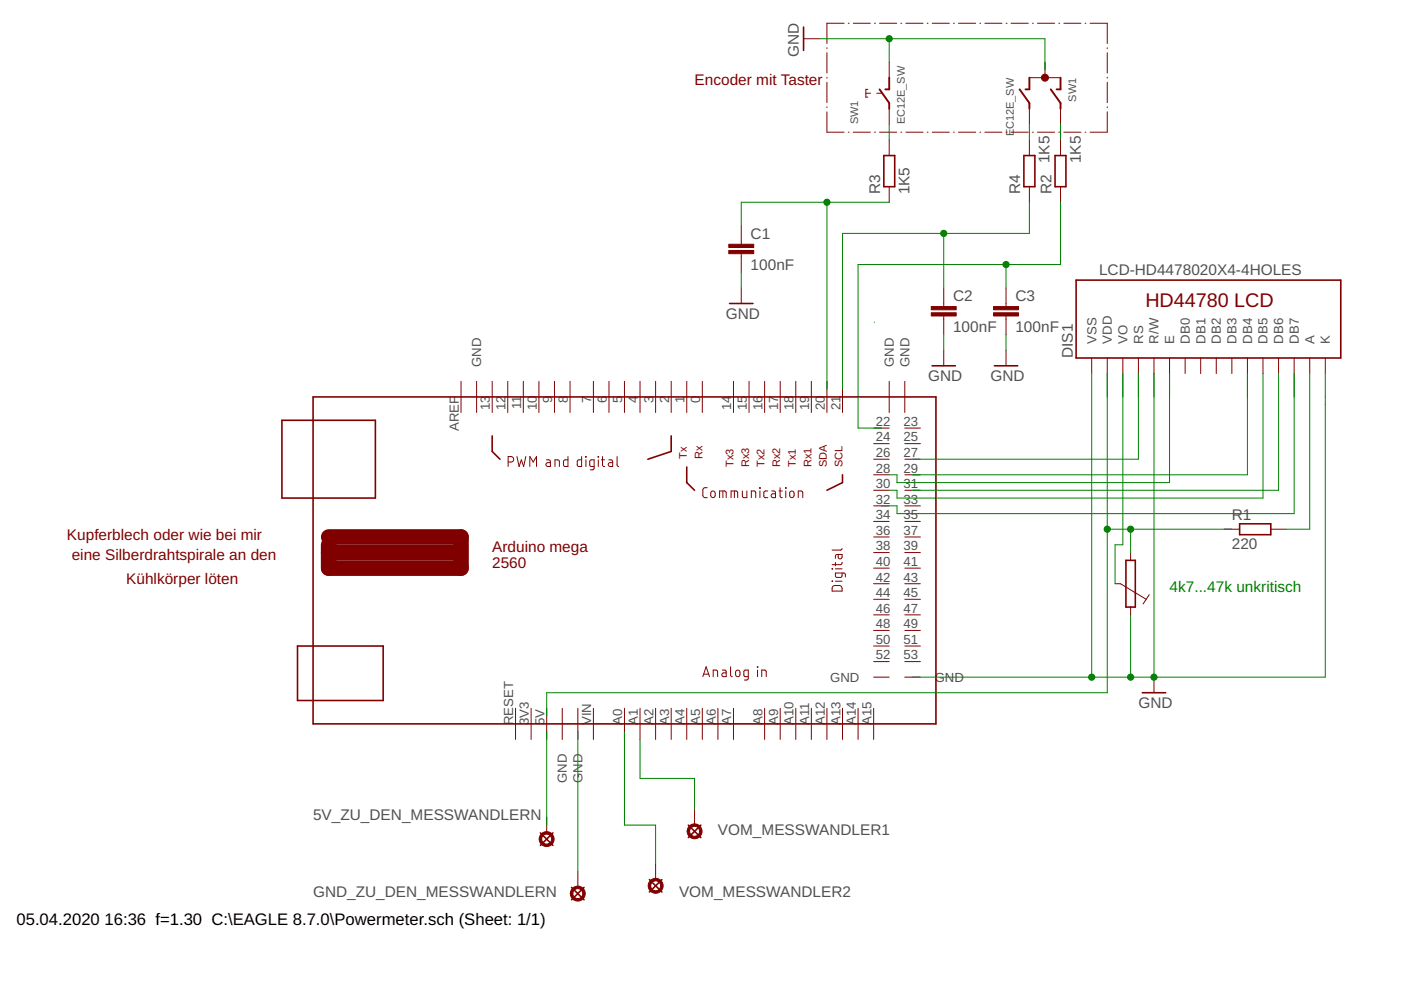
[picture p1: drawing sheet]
<svg xmlns="http://www.w3.org/2000/svg" width="297mm" height="210mm" viewBox="0 0 297 210" stroke-linecap="round" stroke-linejoin="round" font-family="sans-serif">
<g fill="none" stroke="#800000" stroke-width=".21">
<path d="M170.4 8.2h3.3M175.3 10.1v.2M175.3 11.2v4.3M175.3 16.4v.2M175.3 17.4v4.4M179 4.9h-3.7v4.3M179.9 4.9h.1M180.9 4.9h3.6M183.6 19.8h1M184 18.9h-.4v1.7h.4M185.4 4.9h.2M185.9 19.8h1"/>
<path d="M186.5 4.9h3.6M188.5 13.2v3.3M191 4.9h.2M192.1 4.9h3.6M196.6 4.9h.2M197.7 4.9h3.6M202.2 4.9h.1M203.2 4.9h3.7M207.8 4.9h.1M208.8 4.9h3.6M213.3 4.9h.2M214.4 4.9h3.6"/>
<path d="M218.2 16.5h6.7M218.9 4.9h.2M220 4.9h3.6M221.6 13.2v3.3M224.5 4.9h.2M225.6 4.9h3.6M230.1 4.9h.1M231.1 4.9h3.7v4.3M234.8 10.1v.2M234.8 11.2v4.3M234.8 16.4v.2M234.8 17.4v4.4"/>
<path d="M175.3 22.6v.2M175.3 23.7v4.3h3.7M179.9 28h.1M180.9 28h3.6M185.4 28h.2M186.5 28h3.6M188.5 23.1v3.3M188.5 29.7v3.3M188.5 39.6v3.3M191 28h.2M192.1 28h3.6M196.6 28h.2"/>
<path d="M197.7 28h3.6M202.2 28h.1M203.2 28h3.7M207.8 28h.1M208.8 28h3.6M213.3 28h.2M214.4 28h3.6M218.2 23.1v3.3M218.2 29.7v3.3M218.2 39.6v3.3M218.9 28h.2M220 28h3.6"/>
<path d="M224.5 28h.2M224.9 23.1v3.3M224.9 29.7v3.3M224.9 39.6v3.3M225.6 28h3.6M230.1 28h.1M234.8 23.7v4.3h-3.7M234.8 22.6v.2M157.2 47.8v4M157.2 53.8v3.9M157.2 61v3.3M200.1 61v4"/>
<path d="M200.1 67v4M200.1 74.3v3.3M213.3 61v4M213.3 67v4M213.3 74.3v3.3M231.5 75.9v3.3M234.8 75.9v3.3M238.1 75.9v3.3M241.4 75.9v3.3M244.7 75.9v3.3M248 75.9v3.3M251.3 75.9v3.3"/>
<path d="M254.6 75.9v3.3M257.9 75.9v3.3M261.2 75.9v3.3M264.5 75.9v3.3M267.8 75.9v3.3M271.1 75.9v3.3M274.4 75.9v3.3M277.7 75.9v3.3M281 75.9v3.3M97.7 80.9v6.6M101 80.9v6.6M104.4 80.9v6.6"/>
<path d="M107.7 80.9v6.6M107.7 98h.6a.58 .58 0 0 0 .6-.6 .58 .58 0 0 0-.6-.6h-.6v2.1M109.6 96.8l.5 2.1 .4-1.4 .5 1.4 .5-2.1M111 80.9v6.6M112.3 98.9v-2.1l.8 1.2 .6-1.2v2.1M114.3 80.9v6.6M115.9 97.5h.6l.2 .2v1.2h-.5a.41 .41 0 0 1-.5-.4 .41 .41 0 0 1 .5-.4h.5M117.6 80.9v6.6M117.7 98.9v-1.4h.5l.4 .2v1.2M120.4 96.8v2.1h-.7l-.2-.3 .1-1 .8-.1M120.9 80.9v6.6M123.3 96.8v2.1h-.7l-.2-.2v-1l.3-.2h.6"/>
<path d="M124.2 96.8l.1 .1zM124.2 97.5v1.4M125.8 80.9v6.6M126 98.9h-.8l-.1-.2-.1-.8 .2-.4h.8v1.8l-.2 .3h-.7M126.8 96.8l.1 .1zM126.9 97.5v1.4M127.5 97.5h.7M127.7 96.8l.1 1.9 .4 .2M129.1 97.5h.6l.2 .2v1.2h-.5a.41 .41 0 0 1-.5-.4 .41 .41 0 0 1 .5-.4h.5M129.1 80.9v6.6M130.8 96.8l.1 1.9 .3 .2M132.4 80.9v6.6"/>
<path d="M135.7 80.9v6.6M139 80.9v6.6M142.3 80.9v6.6M145.6 80.9v6.6M148.9 80.9v6.6M155.5 80.9v6.6M158.8 80.9v6.6M162.1 80.9v6.6M165.4 80.9v6.6M168.7 80.9v6.6M172 80.9v6.6M175.3 80.9v6.6"/>
<path d="M178.6 80.9v6.6M185.2 90.8h3.3M185.2 94.1h3.3M185.2 97.4h3.3M188.5 80.9v6.6M191.8 80.9v6.6M191.8 90.8h3.3M191.8 94.1h3.3M191.8 97.4h3.3M149.9 103.4h-.6l-.3 .5 .1 1.3 .2 .3h.6M150.8 104.2l.4-.1 .3 .1 .1 .9a.48 .48 0 0 1-.4 .4 .48 .48 0 0 1-.5-.4zM152.6 105.5v-1.4l1.3 .1 .1 1.3"/>
<path d="M153.3 104.1v1.4M155 105.5v-1.4l1.3 .1 .1 1.3M155.7 104.1v1.4M157.4 104.1v1.2l.4 .2h.5v-1.4M159.3 105.5v-1.4h.6l.3 .2v1.2M161.1 103.4l.1 .1zM161.1 104.1v1.4M162.8 104.1h-.6l-.3 .4 .1 .8 .2 .2h.6M163.6 104.1h.6l.2 .2v1.2h-.5a.41 .41 0 0 1-.4-.4 .41 .41 0 0 1 .4-.4h.5M165.2 104.1h.7M165.4 103.4v1.9l.5 .2M166.5 103.4l.2 .1z"/>
<path d="M166.6 104.1v1.4M167.6 104.2l.3-.1 .3 .1 .2 .9a.47 .47 0 0 1-.5 .4 .47 .47 0 0 1-.5-.4zM169.2 105.5v-1.4l.9 .1 .1 1.3M177.1 119.3v.7M177.7 117.6v.5a.41 .41 0 0 0 .4 .4 .41 .41 0 0 0 .4-.4v-.5h-1l-.4 .2v.6M178.5 119.3l-.2 .4h-1.9M178.5 116.3l-.1 .2-.2 .1h-1.8M185.2 100.7h3.3M185.2 103.9h3.3M185.2 107.3h3.3M185.2 110.6h3.3M185.2 113.9h3.3"/>
<path d="M185.2 117.2h3.3M191.8 100.7h3.3M191.8 103.9h3.3M191.8 107.3h3.3M191.8 110.6h3.3M191.8 113.9h3.3M191.8 117.2h3.3M239.7 117.2v1.6M259.5 112.2h3.3M269.4 112.2h3.3M176.4 120.5l.1 .1zM176.4 123.2l.1 .1z"/>
<path d="M176.7 124.2h1.6a1.03 1.03 0 0 1 .2 1.1h-2.1v-.8zM177.1 123.2h1.4M177.1 120.6h1.4M178.5 121.5v.6l-.2 .3h-1l-.2-.2v-.7h1.8l.3 .2v.6M185.2 120.5h3.3M185.2 123.8h3.3M185.2 127.1h3.3M185.2 130.4h3.3M185.2 133.7h3.3M185.2 137h3.3M191.8 120.5h3.3M191.8 123.8h3.3"/>
<path d="M191.8 127.1h3.3M191.8 130.4h3.3M191.8 133.7h3.3M191.8 137h3.3M236.4 123.8h1.2l5.4 3.3M239.7 128.7v1.7M243.7 126.1l-1.3 2M109.3 150.2v6.6M112.6 150.2v6.6M115.9 150.2v6.6M119.2 150.2v6.6M122.5 150.2v6.6"/>
<path d="M125.8 150.2v6.6M132.4 150.2v6.6M135.7 150.2v6.6M139 150.2v6.6M142.3 150.2v6.6M145.6 150.2v6.6M148.9 150.2v6.6M149 143.5l.7-2.1 .7 2.1M149.2 142.9h1M151.2 143.5v-1.4h.7l.2 .2v1.2M152.2 150.2v6.6M153.1 142.1h.7l.1 .2 .1 1.2h-.6a.4 .4 0 0 1-.4-.4 .4 .4 0 0 1 .4-.4h.6"/>
<path d="M154.9 141.4v1.9l.4 .2M155.5 150.2v6.6M156.1 142.2l.3-.1 .4 .1 .1 .8a.47 .47 0 0 1-.5 .5 .47 .47 0 0 1-.4-.5zM158.6 143.5l-.7-.1-.2-.1v-.9l.2-.3h.7v1.7l-.2 .3-.6 .1M160.6 141.4l.1 .1zM160.6 142.1v1.4M161.5 143.5v-1.4l.8 .1 .2 1.3M162.1 150.2v6.6M165.4 150.2v6.6M168.7 150.2v6.6M172 150.2v6.6M175.3 150.2v6.6"/>
<path d="M178.6 150.2v6.6M181.9 150.2v6.6M185.2 140.3h3.3M185.2 143.6h3.3M185.2 150.2v6.6M191.8 140.3h3.3M191.8 143.6h3.3M244.7 143.6v3.3M115.9 173.3v3.3M147.3 171.6v3.3M122.5 184.8v3.4M139 183.2v3.3"/>
</g>
<path d="M69.7 113.9h28v6.6h-28v-5M69.7 117.2h26.4" fill="none" stroke="#800000" stroke-width="3.3"/>
<g fill="none" stroke="#800000" stroke-width=".34">
<path d="M170.4 5.7v5M187.4 33h2.3v6.6h-2.3zM217.1 33h2.3v6.6h-2.3zM223.7 33h2.3v6.6h-2.3zM228.2 59.4h56.1v16.5h-56.1zM154.7 64.3h4.9M197.6 77.6h5M210.8 77.6h5M59.8 89.1h19.8v16.5h-19.8zM66.4 84.2h132v69.3h-132zM104.4 92.4v3.3l1.6 1.7M142.3 92.4v3.3l-4.9 1.7"/>
<path d="M145.6 99v3.3l1.7 1.6M178.6 100.7v1.6l-3.3 1.6M238.7 118.8h2v9.9h-2zM262.8 111.1h6.6v2.3h-6.6zM63.1 137h18.1v11.5h-18.1zM242.2 146.9h4.9M114.6 176.6l2.6 2.6M117.2 176.6l-2.6 2.6M145.9 174.9l2.7 2.7M148.6 174.9l-2.7 2.7M121.2 188.2l2.6 2.6M123.8 188.2l-2.6 2.6"/>
<path d="M137.7 186.5l2.6 2.6M140.3 186.5l-2.6 2.6"/>
</g>
<path d="M186.5 18.9l2 2.9v1.3M188.5 16.5v2.4h-.8M216.2 18.9l2 2.9v1.3M218.2 16.5v2.4h-.8M222.8 18.9l2.1 2.9v1.3M224.9 16.5v2.4h-.9" fill="none" stroke="#800000" stroke-width=".4"/>
<g fill="#800000" stroke="#800000" stroke-width=".21">
<path d="M137.9 186.7a1.58 1.58 0 0 1 2.5 .3 1.58 1.58 0 0 1-1 2.3 1.58 1.58 0 0 1-2-1.5h.6a1.05 1.05 0 0 1 1.5-.9 1.05 1.05 0 0 1 .2 1.8 1.05 1.05 0 0 1-1.7-.6v-.3h-.6l.1-.4z" fill-rule="evenodd"/>
<path d="M146.1 175.2a1.58 1.58 0 0 1 2.5 .2 1.58 1.58 0 0 1-.9 2.4 1.58 1.58 0 0 1-2-1.5h.5a1.06 1.06 0 0 1 1.5-1 1.06 1.06 0 0 1 .3 1.7 1.06 1.06 0 0 1-1.8-.5v-.2h-.5z" fill-rule="evenodd"/>
<path d="M121.3 188.4a1.58 1.58 0 0 1 2.6 .2 1.58 1.58 0 0 1-1 2.4 1.58 1.58 0 0 1-2-1.5h.6a1.05 1.05 0 0 1 1.5-.9 1.05 1.05 0 0 1 .1 1.7 1.05 1.05 0 0 1-1.6-.6v-.2h-.6l.1-.4z" fill-rule="evenodd"/>
<path d="M114.7 176.8a1.58 1.58 0 0 1 2.6 .3 1.58 1.58 0 0 1-1 2.3 1.58 1.58 0 0 1-2-1.5h.6a1.06 1.06 0 0 1 1.5-.9 1.06 1.06 0 0 1 .1 1.8 1.06 1.06 0 0 1-1.6-.6v-.3h-.6z" fill-rule="evenodd"/>
<circle cx="221.6" cy="16.5" r=".74"/>
</g>
<g fill="#800000" stroke="#800000" stroke-width=".21">
<path d="M154.5 53.1h5.3v.7h-5.3z"/>
<path d="M154.5 51.8h5.3v.7h-5.3z"/>
<path d="M197.4 66.3h5.3v.7h-5.3z"/>
<path d="M197.4 65h5.3v.7h-5.3z"/>
<path d="M210.7 66.3h5.2v.7h-5.2z"/>
<path d="M210.7 65h5.2v.7h-5.2z"/>
</g>
<g fill="none" stroke="#008000" stroke-width=".21">
<path d="M173.7 8.2h47.9v6.6M188.5 8.2v5M188.5 26.4v3.3M218.2 26.4v3.3M224.9 26.4v3.3M157.2 57.7v3.3M175.3 42.9v39.6M188.5 42.9h-31.3v4.9M200.1 49.5v11.5M213.3 56.1v4.9M218.2 42.9v6.6h-39.6v33M224.9 42.9v13.2h-43v34.7h5"/>
<path d="M185.3 68.3h.1M200.1 71v3.3M213.3 71v3.3M231.5 79.2v64.4M234.8 79.2v67.7h-118.9v4.9M238.1 79.2v36.3h-1.7v8.3M241.4 79.2v18.2h-47.9M244.7 79.2v64.4M248 79.2v23.1h-57.8v-1.6h-1.7M264.5 79.2v21.5h-71M267.8 79.2v26.4h-77.6v-1.7h-1.7M271.1 79.2v24.7h-77.6"/>
<path d="M274.4 79.2v29.7h-84.2v-1.6h-3.3M277.7 79.2v33h-5M281 79.2v64.4h-87.5M234.8 112.2h26.4M239.7 112.2v5M239.7 130.4v13.2M115.9 155.1v19.8M122.5 155.1v29.7M132.4 155.1v19.8h6.6v8.3M135.7 156.8v8.2h11.6v6.6"/>
</g>
<g fill="#008000" stroke="#008000" stroke-width=".21">
<circle cx="234.8" cy="112.2" r=".66"/>
<circle cx="239.7" cy="112.2" r=".66"/>
<circle cx="175.3" cy="42.9" r=".66"/>
<circle cx="200.1" cy="49.5" r=".66"/>
<circle cx="213.3" cy="56.1" r=".66"/>
<circle cx="188.5" cy="8.2" r=".66"/>
<circle cx="244.7" cy="143.6" r=".66"/>
<circle cx="231.5" cy="143.6" r=".66"/>
<circle cx="239.7" cy="143.6" r=".66"/>
</g>
<text font-size="4.2" fill="#800000" x="242.8" y="65">HD44780 LCD</text>
<g font-size="3.5">
<text x="3.5" y="196.2">05.04.2020</text>
<text x="22.2" y="196.2">16:36 f=1.30 C:\EAGLE 8.7.0\Powermeter.sch (Sheet: 1/1)</text>
</g>
<g font-size="3.3" fill="#505050">
<text x="169.4" y="12.2" transform="rotate(-90 169.4 12.2)">GND</text>
<text x="222.5" y="34.6" transform="rotate(-90 222.5 34.6)">1K5</text>
<text x="229.1" y="34.6" transform="rotate(-90 229.1 34.6)">1K5</text>
<text x="186.6" y="41.2" transform="rotate(-90 186.6 41.2)">R3</text>
<text x="192.8" y="41.2" transform="rotate(-90 192.8 41.2)">1K5</text>
<text x="216.3" y="41.2" transform="rotate(-90 216.3 41.2)">R4</text>
<text x="222.9" y="41.2" transform="rotate(-90 222.9 41.2)">R2</text>
<text x="159.2" y="50.6">C1</text>
<text x="159.2" y="57.2">100nF</text>
<text x="233" y="58.4">LCD-HD4478020X4-4HOLES</text>
<text x="202.1" y="63.8">C2</text>
<text x="215.3" y="63.8">C3</text>
<text x="153.9" y="67.6">GND</text>
<text x="202.1" y="70.5">100nF</text>
<text x="215.3" y="70.5">100nF</text>
<text x="227.5" y="75.9" transform="rotate(-90 227.5 75.9)">DIS1</text>
<text x="196.8" y="80.9">GND</text>
<text x="210" y="80.9">GND</text>
<text x="261.2" y="110.3">R1</text>
<text x="261.2" y="116.5">220</text>
<text x="241.4" y="150.2">GND</text>
<text x="66.4" y="173.8">5V_ZU_DEN_MESSWANDLERN</text>
<text x="152.2" y="177.1">VOM_MESSWANDLER1</text>
<text x="66.4" y="190.3">GND_ZU_DEN_MESSWANDLERN</text>
<text x="144" y="190.3">VOM_MESSWANDLER2</text>
</g>
<g font-size="3.3" fill="#800000">
<text x="147.3" y="18.1">Encoder mit Taster</text>
<text x="14.2" y="114.5">Kupferblech oder wie bei mir</text>
<text x="15.2" y="118.8">eine Silberdrahtspirale an den</text>
<text x="104.3" y="117">Arduino mega</text>
<text x="26.8" y="123.8">Kühlkörper löten</text>
<text x="104.3" y="120.5">2560</text>
</g>
<text font-size="3.3" fill="#008000" x="248" y="125.4">4k7...47k unkritisch</text>
<g font-size="2.8" fill="#505050">
<text x="102" y="77.8" transform="rotate(-90 102 77.8)">GND</text>
<text x="189.5" y="77.8" transform="rotate(-90 189.5 77.8)">GND</text>
<text x="192.8" y="77.8" transform="rotate(-90 192.8 77.8)">GND</text>
<text x="232.4" y="72.9" transform="rotate(-90 232.4 72.9)">VSS</text>
<text x="235.7" y="72.9" transform="rotate(-90 235.7 72.9)">VDD</text>
<text x="239" y="72.9" transform="rotate(-90 239 72.9)">VO</text>
<text x="242.3" y="72.9" transform="rotate(-90 242.3 72.9)">RS</text>
<text x="245.7" y="72.9" transform="rotate(-90 245.7 72.9)">R/W</text>
<text x="249" y="72.9" transform="rotate(-90 249 72.9)">E</text>
<text x="252.3" y="72.9" transform="rotate(-90 252.3 72.9)">DB0</text>
<text x="255.6" y="72.9" transform="rotate(-90 255.6 72.9)">DB1</text>
<text x="258.9" y="72.9" transform="rotate(-90 258.9 72.9)">DB2</text>
<text x="262.2" y="72.9" transform="rotate(-90 262.2 72.9)">DB3</text>
<text x="265.5" y="72.9" transform="rotate(-90 265.5 72.9)">DB4</text>
<text x="268.8" y="72.9" transform="rotate(-90 268.8 72.9)">DB5</text>
<text x="272.1" y="72.9" transform="rotate(-90 272.1 72.9)">DB6</text>
<text x="275.4" y="72.9" transform="rotate(-90 275.4 72.9)">DB7</text>
<text x="278.7" y="72.9" transform="rotate(-90 278.7 72.9)">A</text>
<text x="282" y="72.9" transform="rotate(-90 282 72.9)">K</text>
<text x="103.9" y="87" transform="rotate(-90 103.9 87)">13</text>
<text x="107.2" y="87" transform="rotate(-90 107.2 87)">12</text>
<text x="110.5" y="86.8" transform="rotate(-90 110.5 86.8)">11</text>
<text x="113.8" y="87" transform="rotate(-90 113.8 87)">10</text>
<text x="117.1" y="85.4" transform="rotate(-90 117.1 85.4)">9</text>
<text x="120.4" y="85.4" transform="rotate(-90 120.4 85.4)">8</text>
<text x="125.3" y="85.4" transform="rotate(-90 125.3 85.4)">7</text>
<text x="128.6" y="85.4" transform="rotate(-90 128.6 85.4)">6</text>
<text x="131.9" y="85.4" transform="rotate(-90 131.9 85.4)">5</text>
<text x="135.2" y="85.4" transform="rotate(-90 135.2 85.4)">4</text>
<text x="138.5" y="85.4" transform="rotate(-90 138.5 85.4)">3</text>
<text x="141.9" y="85.4" transform="rotate(-90 141.9 85.4)">2</text>
<text x="145.2" y="85.4" transform="rotate(-90 145.2 85.4)">1</text>
<text x="148.5" y="85.4" transform="rotate(-90 148.5 85.4)">0</text>
<text x="155.1" y="87" transform="rotate(-90 155.1 87)">14</text>
<text x="158.4" y="87" transform="rotate(-90 158.4 87)">15</text>
<text x="161.7" y="87" transform="rotate(-90 161.7 87)">16</text>
<text x="165" y="87" transform="rotate(-90 165 87)">17</text>
<text x="168.3" y="87" transform="rotate(-90 168.3 87)">18</text>
<text x="171.6" y="87" transform="rotate(-90 171.6 87)">19</text>
<text x="174.9" y="87" transform="rotate(-90 174.9 87)">20</text>
<text x="178.2" y="87" transform="rotate(-90 178.2 87)">21</text>
<text x="97.3" y="91.3" transform="rotate(-90 97.3 91.3)">AREF</text>
<text x="185.7" y="90.3">22</text>
<text x="185.7" y="93.6">24</text>
<text x="191.6" y="90.3">23</text>
<text x="191.6" y="93.6">25</text>
<text x="185.7" y="96.9">26</text>
<text x="185.7" y="100.2">28</text>
<text x="191.6" y="96.9">27</text>
<text x="191.6" y="100.2">29</text>
<text x="185.7" y="103.5">30</text>
<text x="185.7" y="106.8">32</text>
<text x="191.6" y="103.5">31</text>
<text x="191.6" y="106.8">33</text>
<text x="185.7" y="110.1">34</text>
<text x="185.7" y="113.4">36</text>
<text x="191.6" y="110.1">35</text>
<text x="191.6" y="113.4">37</text>
<text x="185.7" y="116.7">38</text>
<text x="191.6" y="116.7">39</text>
<text x="185.7" y="120">40</text>
<text x="185.7" y="123.3">42</text>
<text x="191.6" y="120">41</text>
<text x="191.6" y="123.3">43</text>
<text x="185.7" y="126.6">44</text>
<text x="185.7" y="129.9">46</text>
<text x="191.6" y="126.6">45</text>
<text x="191.6" y="129.9">47</text>
<text x="185.7" y="133.2">48</text>
<text x="185.7" y="136.5">50</text>
<text x="191.6" y="133.2">49</text>
<text x="191.6" y="136.5">51</text>
<text x="185.7" y="139.8">52</text>
<text x="191.6" y="139.8">53</text>
<text x="176" y="144.6">GND</text>
<text x="198.2" y="144.6">GND</text>
<text x="108.8" y="153.7" transform="rotate(-90 108.8 153.7)">RESET</text>
<text x="112.1" y="153.7" transform="rotate(-90 112.1 153.7)">3V3</text>
<text x="115.4" y="153.7" transform="rotate(-90 115.4 153.7)">5V</text>
<text x="125.3" y="153.7" transform="rotate(-90 125.3 153.7)">VIN</text>
<text x="131.9" y="153.7" transform="rotate(-90 131.9 153.7)">A0</text>
<text x="135.2" y="153.7" transform="rotate(-90 135.2 153.7)">A1</text>
<text x="138.5" y="153.7" transform="rotate(-90 138.5 153.7)">A2</text>
<text x="141.9" y="153.7" transform="rotate(-90 141.9 153.7)">A3</text>
<text x="145.2" y="153.7" transform="rotate(-90 145.2 153.7)">A4</text>
<text x="148.5" y="153.7" transform="rotate(-90 148.5 153.7)">A5</text>
<text x="151.8" y="153.7" transform="rotate(-90 151.8 153.7)">A6</text>
<text x="155.1" y="153.7" transform="rotate(-90 155.1 153.7)">A7</text>
<text x="161.7" y="153.7" transform="rotate(-90 161.7 153.7)">A8</text>
<text x="165" y="153.7" transform="rotate(-90 165 153.7)">A9</text>
<text x="168.3" y="153.7" transform="rotate(-90 168.3 153.7)">A10</text>
<text x="171.6" y="153.7" transform="rotate(-90 171.6 153.7)">A11</text>
<text x="174.9" y="153.7" transform="rotate(-90 174.9 153.7)">A12</text>
<text x="178.2" y="153.7" transform="rotate(-90 178.2 153.7)">A13</text>
<text x="181.5" y="153.7" transform="rotate(-90 181.5 153.7)">A14</text>
<text x="184.8" y="153.7" transform="rotate(-90 184.8 153.7)">A15</text>
<text x="120.2" y="166" transform="rotate(-90 120.2 166)">GND</text>
<text x="123.5" y="166" transform="rotate(-90 123.5 166)">GND</text>
</g>
<g font-size="2.3" fill="#505050">
<text x="228.2" y="21.6" transform="rotate(-90 228.2 21.6)">SW1</text>
<text x="181.9" y="26.4" transform="rotate(-90 181.9 26.4)">SW1</text>
<text x="191.8" y="26.4" transform="rotate(-90 191.8 26.4)">EC12E_SW</text>
<text x="214.9" y="28.9" transform="rotate(-90 214.9 28.9)">E</text>
<text x="214.9" y="27.4" transform="rotate(-90 214.9 27.4)">C12E_SW</text>
</g>
<g font-size="2.3" fill="#800000">
<text x="145.6" y="97.4" transform="rotate(-90 145.6 97.4)">Tx</text>
<text x="148.9" y="97.4" transform="rotate(-90 148.9 97.4)">Rx</text>
<text x="155.5" y="99" transform="rotate(-90 155.5 99)">Tx3</text>
<text x="158.8" y="99" transform="rotate(-90 158.8 99)">Rx3</text>
<text x="162.1" y="99" transform="rotate(-90 162.1 99)">Tx2</text>
<text x="165.4" y="99" transform="rotate(-90 165.4 99)">Rx2</text>
<text x="168.7" y="99" transform="rotate(-90 168.7 99)">Tx1</text>
<text x="172" y="99" transform="rotate(-90 172 99)">Rx1</text>
<text x="175.3" y="99" transform="rotate(-90 175.3 99)">SDA</text>
<text x="178.6" y="99" transform="rotate(-90 178.6 99)">SCL</text>
</g>
</svg>
